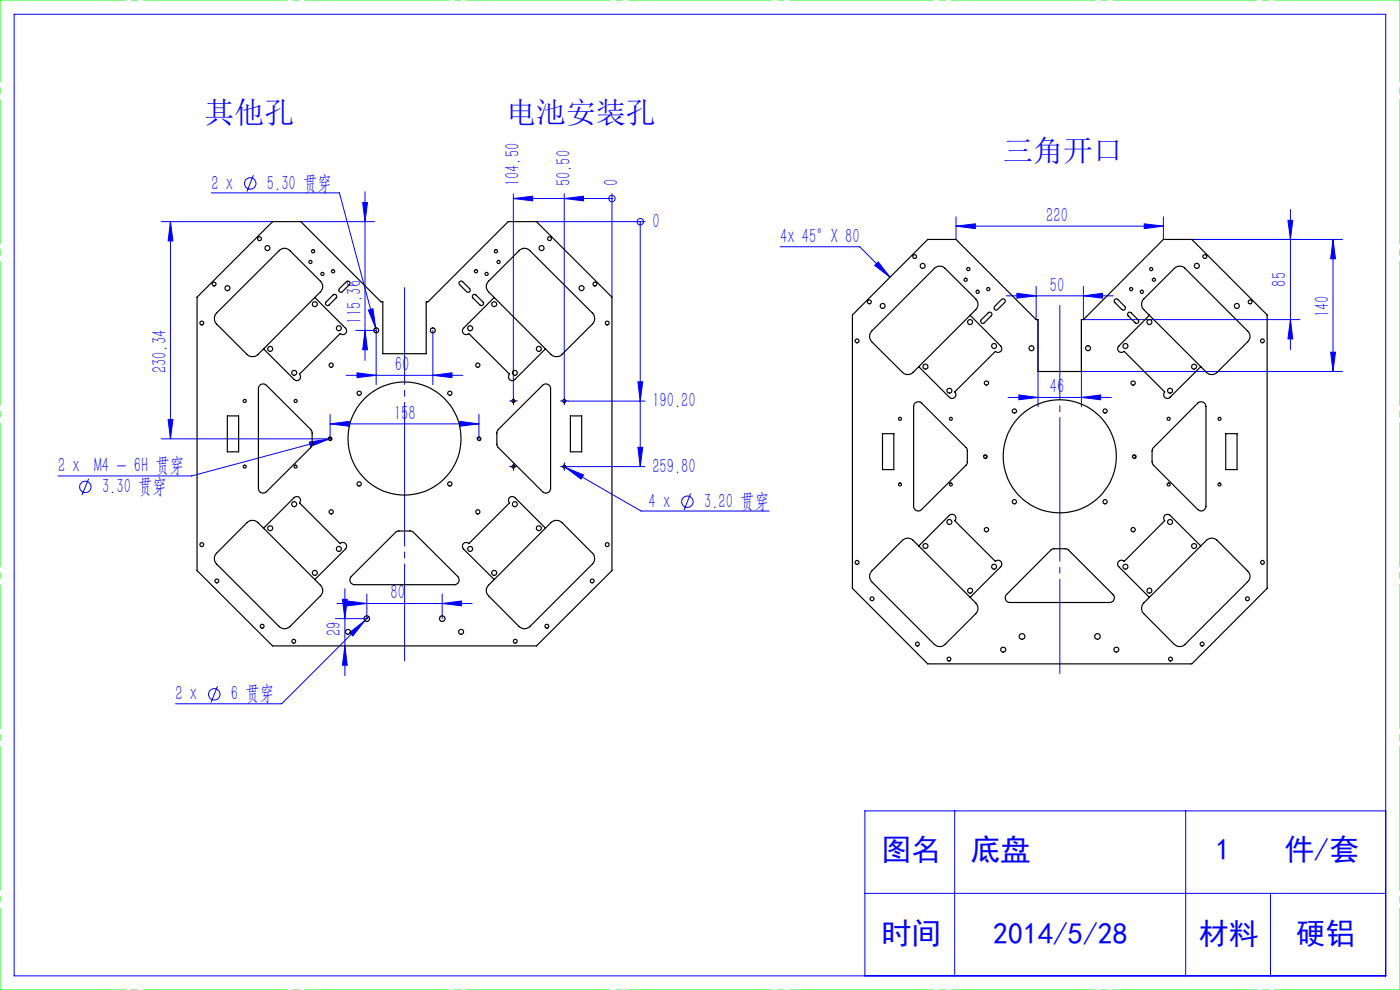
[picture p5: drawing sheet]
<svg xmlns="http://www.w3.org/2000/svg" width="297mm" height="210mm" viewBox="0 0 297 210" stroke-linecap="round" stroke-linejoin="round" font-family="sans-serif">
<g fill="none" stroke="#00f" stroke-width=".21">
<path d="M3 3h291v204h-291zM53.8 37.2l-1.4 3.4M34.2 47h23.6M36.2 47l.5 4.1h-1zM36.2 47v46.1M44.8 40.9h27.2l7.7 28.7M63.8 47h15.6M76.9 43h1.1l-.6 4zM77.4 40.7v35.7M108.9 42.1l4.1-.5v1zM108.9 41.1v43.1M108.9 42.1h20.9"/>
<path d="M113.8 47h23M119.7 42.1l4.1-.5v1zM119.7 41.1v43.1M129.8 42.1h.1M129.8 41.1v21.9M135.8 47h.1M135.8 47v52M165.5 52.3h16.9l6.4 6.5M185.6 56.3l.7-.7 2.5 3.2zM202.8 48l4.1-.5v1zM202.8 46v4.8M202.8 48h44"/>
<path d="M242.7 47.5l4.1 .5-4.1 .5zM246.8 46v4.8M252.8 50.8h32M273.2 46.7h1l-.4 4.1zM273.8 44.4v29.7M282.8 50.8l.5 4.1h-1zM282.8 50.8v28M73.4 79.6h24.8M75.5 70.1h4.3v11.5M75.7 79.1l4.1 .5-4.1 .5zM77.4 70.1l.6 4.1h-1.1zM78.1 65.8l1-.3 .6 4.1z"/>
<path d="M79.7 69.6l.2 1M91.8 79.6l4.1-.5v1zM91.8 70.1v11.5M213.5 62.8h22.7M215.7 62.2l4.1 .6-4.1 .4zM219.8 60.7v7.1M220.2 67.8v18.5M229.4 78.8h55.4M229.4 67.8v18.5M229.8 62.8l4.1-.6v1zM229.8 60.7v7.1h45.9M273.8 67.8l.4 4.1h-1z"/>
<path d="M282.3 74.7h1l-.5 4.1zM35.7 89h1l-.5 4.1zM65.6 93.8l4.1-.6-3.8 1.5zM69.7 93.2l-29 7.8h-28.4M70 89.9l4.1-.5v1zM70 87.9v5.2h-35.8M70 89.9h31.6M70.3 93l-.6 .2M97.5 89.4l4.1 .5-4.1 .5zM101.6 87.9v5.2M108.4 85.1h1M108.4 99h1"/>
<path d="M108.9 84.6v1M108.9 98.5v1M119.2 85.1h1M119.2 99h1M119.5 98.8l.5 .4M119.7 84.6v1M119.7 98.5v1M120 99.2l3.8 1.5-.5 .9zM120 99.2l16 9.2h27.2M120.5 85.1h16.3M120.5 99h16.3M135.3 81h1l-.5 4.1z"/>
<path d="M135.3 94.9h1l-.5 4.1zM213.9 84.3h21.9M216.1 83.8l4.1 .5-4.1 .5zM229.4 84.3l4.1-.5v1zM18.8 101.6l-1.4 3.4M146.5 104.7l-1.4 3.5M71.5 128h28.7M72.6 127.1h1.1l-.5 4.1zM73.2 137l.5 4.1h-1.1zM73.2 124.9v18.5M73.7 127.5l4.1 .5-4.1 .5zM74.2 134.2l3.2-2.6-2.5 3.3z"/>
<path d="M77.8 126v5.2h-6.6M78.2 130.8l-18.4 18.5h-22.6M93.8 128l4.1-.5v1zM93.8 126v5.2M46.1 145.5l-1.3 3.5M202.5 172v35M251.5 172v35M294 172h-110.5v35M183.5 189.5h110.5M269.5 189.5v17.5"/>
<circle cx="53.1" cy="38.9" r="1.2"/>
<circle cx="129.8" cy="42.1" r=".69"/>
<circle cx="135.8" cy="47" r=".68"/>
<circle cx="18.1" cy="103.3" r="1.22"/>
<circle cx="145.8" cy="106.4" r="1.22"/>
<circle cx="45.5" cy="147.3" r="1.21"/>
</g>
<path d="M69.6 93.2a.4 .4 0 0 1 .4-.5 .4 .4 0 0 1 .4 .4 .4 .4 0 0 1-.5 .4M101.2 93.2a.4 .4 0 0 1 .4-.5 .4 .4 0 0 1 .4 .4 .4 .4 0 0 1-.5 .4M208.6 97a.4 .4 0 0 1 .4-.5 .4 .4 0 0 1 .4 .4 .4 .4 0 0 1-.5 .4M240.2 97a.4 .4 0 0 1 .4-.5 .4 .4 0 0 1 .4 .4 .4 .4 0 0 1-.5 .4" fill="none" stroke="#000" stroke-width=".21"/>
<g fill="none" stroke="#00f" stroke-width=".21" stroke-dasharray="30.5 1.3 1.3 1.3">
<path d="M108.4 85h-.3M108.4 99h-.3M108.9 84.5v-.3M108.9 85.5v.4M108.9 98.5v-.4M108.9 99.5v.3M109.4 85h.4M109.4 99h.4M119.2 85h-.3M119.2 99h-.3M119.7 84.5v-.3M119.7 85.5v.4"/>
<path d="M119.7 98.5v-.4M119.7 99.5v.3M120.2 85h.4M120.2 99h.4"/>
</g>
<path d="M85.8 140.2v-79.2" fill="none" stroke="#00f" stroke-width=".21" stroke-dasharray="30.5 1.3 1.3 1.3" stroke-dashoffset="9.9"/>
<path d="M224.8 142.9v-78.1" fill="none" stroke="#00f" stroke-width=".21" stroke-dasharray="30.5 1.3 1.3 1.3" stroke-dashoffset="10.5"/>
<path d="M0 0h297M0 210h297" fill="none" stroke="#0f0" stroke-width=".21" stroke-dasharray="30.5 1.3 1.3 1.3" stroke-dashoffset="3.9"/>
<path d="M0 210v-210M297 210v-210" fill="none" stroke="#0f0" stroke-width=".21" stroke-dasharray="30.5 1.3 1.3 1.3" stroke-dashoffset="13.1"/>
<g fill="#00f">
<path d="M135.3 81h1l-.5 4.1zM135.3 94.9h1l-.5 4.1z"/>
<path d="M119.7 42.1l4.1-.5v1zM108.9 42.1l4.1-.5v1z"/>
<path d="M75.7 79.1l4.1 .5-4.1 .5zM91.8 79.6l4.1-.5v1zM73.7 127.5l4.1 .5-4.1 .5zM93.8 128l4.1-.5v1zM78.1 65.8l1.6 3.8-.6-4.1zM65.6 93.8l.3 .9 3.8-1.5zM74.2 134.2l.7 .7 2.5-3.3zM120 99.2l3.3 2.4 .5-.9zM202.8 48l4.1-.5v1zM242.7 47.5l4.1 .5-4.1 .5zM216.1 83.8l4.1 .5-4.1 .5zM229.4 84.3l4.1-.5v1zM215.7 62.2l4.1 .6-4.1 .4zM229.8 62.8l4.1-.6v1zM185.6 56.3l.7-.7 2.5 3.2z"/>
<path d="M70 89.9l4.1-.5v1zM97.5 89.4l4.1 .5-4.1 .5z"/>
<path d="M73.2 137l.5 4.1h-1.1zM72.6 127.1h1.1l-.5 4.1z"/>
<path d="M35.7 89h1l-.5 4.1zM36.2 47l.5 4.1h-1zM282.3 74.7h1l-.5 4.1zM282.8 50.8l.5 4.1h-1z"/>
<path d="M273.8 67.8l.4 4.1h-1zM273.2 46.7h1l-.4 4.1z"/>
<path d="M76.9 43h1.1l-.6 4zM77.4 70.1l.6 4.1h-1.1z"/>
</g>
<g fill="none" stroke="#000" stroke-width=".25">
<path d="M97.5 59.8l.5-.2 1.6 1.6a.45 .45 0 0 1 0 .7 .45 .45 0 0 1-.6 0l-1.6-1.7zM196.8 50.8h6l17 17h.4v11h9.2v-11h.4l17-17h6l16 16v58l-16 16h-56l-16-16v-58zM41.8 63l16-16h6l17 17h.4v11h9.2v-11h.4l17-17h6l16 16v58l-16 16h-56l-16-16zM45.9 66.4l13.3-13.2a1.54 1.54 0 0 1 2.3 0l6.5 6.4a1.54 1.54 0 0 1 0 2.3l-13.3 13.3a1.66 1.66 0 0 1-2.3 0l-6.5-6.5a1.66 1.66 0 0 1 0-2.3zM66.8 63.1l6.5 6.5a.8 .8 0 0 1 0 1.2 .8 .8 0 0 1-1.1 0l-8.7 8.6a.8 .8 0 0 1 0 1.1 .8 .8 0 0 1-1.1 0l-6.5-6.5M69.2 64.1l1.5-1.5a.45 .45 0 0 1 .6 0 .45 .45 0 0 1 0 .6l-1.5 1.5a.45 .45 0 0 1-.6 0 .45 .45 0 0 1 0-.6zM72 61.2l1.5-1.4a.45 .45 0 0 1 .6 0 .45 .45 0 0 1 0 .6l-1.5 1.5a.45 .45 0 0 1-.6 0 .45 .45 0 0 1 0-.7zM100.3 62.6l.5-.1 1.6 1.6a.45 .45 0 0 1 0 .6 .45 .45 0 0 1-.6 0l-1.6-1.6zM104.8 63.1l-1.2-1.2a1.54 1.54 0 0 1 0-2.3l6.5-6.4a1.54 1.54 0 0 1 2.3 0l13.3 13.2a1.66 1.66 0 0 1 0 2.3l-6.5 6.5a1.66 1.66 0 0 1-2.3 0l-1.2-1.2M104.8 63.1l-6.5 6.5a.8 .8 0 0 0 0 1.2 .8 .8 0 0 0 1.1 0l8.7 8.6a.8 .8 0 0 0 0 1.1 .8 .8 0 0 0 1.1 0l6.5-6.5M104.8 63.1l10.9 10.9M184.9 70.2l13.3-13.3a1.62 1.62 0 0 1 2.3 0l6.5 6.5a1.62 1.62 0 0 1 0 2.3l-13.3 13.3a1.62 1.62 0 0 1-2.2 0l-6.6-6.5a1.62 1.62 0 0 1 0-2.3z"/>
<path d="M205.8 66.9l6.5 6.5a.8 .8 0 0 1 0 1.1 .8 .8 0 0 1-1.1 0l-8.7 8.6a.8 .8 0 0 1 0 1.2 .8 .8 0 0 1-1.1 0l-6.5-6.5M208.2 67.8l1.5-1.5a.45 .45 0 0 1 .6 0 .45 .45 0 0 1 0 .7l-1.5 1.5a.45 .45 0 0 1-.6 0 .45 .45 0 0 1 0-.7zM211 65l1.5-1.5a.46 .46 0 0 1 .6 0 .46 .46 0 0 1 0 .7l-1.5 1.4a.45 .45 0 0 1-.6 0 .45 .45 0 0 1 0-.6zM236.5 63.5l.5-.1 1.6 1.6a.45 .45 0 0 1 0 .6 .45 .45 0 0 1-.6 0l-1.6-1.6zM239.3 66.3l.5-.1 1.6 1.6a.45 .45 0 0 1 0 .7 .45 .45 0 0 1-.6 0l-1.5-1.5zM242.6 63.4l6.5-6.5a1.62 1.62 0 0 1 2.3 0l13.3 13.3a1.54 1.54 0 0 1 0 2.3l-6.5 6.5a1.62 1.62 0 0 1-2.3 0l-13.3-13.3a1.62 1.62 0 0 1 0-2.3zM243.8 66.9l-6.5 6.5a.8 .8 0 0 0 0 1.1 .8 .8 0 0 0 1.2 0l8.6 8.6a.8 .8 0 0 0 0 1.2 .8 .8 0 0 0 1.1 0l6.5-6.5M48.2 88.2h2.4v7.6h-2.4zM55.2 81.7a1.02 1.02 0 0 1 1.3 0l9.4 9.4 .3 .6v2.6l-.3 .6-9.4 9.4a.99 .99 0 0 1-1.1 .2 .99 .99 0 0 1-.6-.9v-21.2zM105.7 91.1l9.4-9.4a.99 .99 0 0 1 1.1-.2 .99 .99 0 0 1 .6 .9v21.2a.99 .99 0 0 1-.6 .9 .99 .99 0 0 1-1.1-.2l-9.6-9.6-.1-3zM121 88.2h2.4v7.6h-2.4zM187.2 92h2.4v7.6h-2.4z"/>
<path d="M194.2 85.4l.3-.1a.9 .9 0 0 1 1 .2l9.5 9.5 .2 .4v2.8l-.2 .4-9.5 9.5a.98 .98 0 0 1-1.1 .2 .98 .98 0 0 1-.6-.9v-21.2zM254.1 85.5a1.02 1.02 0 0 1 1.1-.2 1.02 1.02 0 0 1 .6 .9v21.2a1 1 0 0 1-.6 .9 1 1 0 0 1-1.1-.2l-9.5-9.5-.2-.6v-2.4l.2-.5zM260 92h2.4v7.6h-2.4zM55.9 112l-1.2-1.2a1.66 1.66 0 0 0-2.3 0l-6.5 6.6a1.62 1.62 0 0 0 0 2.2l13.3 13.3a1.62 1.62 0 0 0 2.3 0l6.5-6.5a1.54 1.54 0 0 0 0-2.3l-1.2-1.2M55.9 112l6.5-6.5a.8 .8 0 0 1 1.1 0 .8 .8 0 0 1 0 1.2l8.7 8.6a.8 .8 0 0 1 1.1 0 .8 .8 0 0 1 0 1.1l-6.5 6.5M55.9 112l10.9 10.9M115.7 112l1.2-1.2a1.66 1.66 0 0 1 2.3 0l6.5 6.6a1.62 1.62 0 0 1 0 2.2l-13.3 13.3a1.62 1.62 0 0 1-2.3 0l-6.5-6.5a1.54 1.54 0 0 1 0-2.3zM115.7 112l-6.5-6.5a.8 .8 0 0 0-1.1 0 .8 .8 0 0 0 0 1.2l-8.7 8.6a.8 .8 0 0 0-1.1 0 .8 .8 0 0 0 0 1.1l6.5 6.5M194.9 115.8l6.5-6.5a.8 .8 0 0 1 1.1 0 .8 .8 0 0 1 0 1.1l8.7 8.7a.8 .8 0 0 1 1.1 0 .8 .8 0 0 1 0 1.1l-6.5 6.5M222.9 116.7l.5-.3 3.1 .1 9.6 9.6a.99 .99 0 0 1 .2 1.1 .99 .99 0 0 1-.9 .6h-21.2a.99 .99 0 0 1-.9-.6 .99 .99 0 0 1 .2-1.1zM254.7 115.8l-6.5-6.5a.8 .8 0 0 0-1.1 0 .8 .8 0 0 0 0 1.1l-8.6 8.7a.8 .8 0 0 0-1.2 0 .8 .8 0 0 0 0 1.1l6.5 6.5M74.5 122.3l9.5-9.5 .4-.2h2.8l.4 .2 9.5 9.5a1.02 1.02 0 0 1 .2 1.1 1.02 1.02 0 0 1-.9 .6h-21.2a1.02 1.02 0 0 1-.9-.6 1.02 1.02 0 0 1 .2-1.1z"/>
<path d="M184.9 121.1l6.6-6.5a1.62 1.62 0 0 1 2.2 0l13.3 13.3a1.62 1.62 0 0 1 0 2.3l-6.5 6.5a1.62 1.62 0 0 1-2.3 0l-13.3-13.3a1.62 1.62 0 0 1 0-2.3zM242.6 127.9l13.3-13.3a1.62 1.62 0 0 1 2.3 0l6.5 6.5a1.54 1.54 0 0 1 0 2.3l-13.3 13.3a1.62 1.62 0 0 1-2.3 0l-6.5-6.5a1.62 1.62 0 0 1 0-2.3z"/>
<circle cx="55" cy="50.6" r=".41"/>
<circle cx="56.7" cy="52.6" r=".54"/>
<circle cx="65.9" cy="55.6" r=".34"/>
<circle cx="66.4" cy="53.3" r=".34"/>
<circle cx="68.4" cy="58.1" r=".34"/>
<circle cx="70.7" cy="57.5" r=".34"/>
<circle cx="101" cy="57.5" r=".34"/>
<circle cx="103.2" cy="58.1" r=".34"/>
<circle cx="105.2" cy="53.3" r=".34"/>
<circle cx="105.8" cy="55.6" r=".33"/>
<circle cx="114.9" cy="52.6" r=".52"/>
<circle cx="116.6" cy="50.6" r=".41"/>
<circle cx="194" cy="54.4" r=".4"/>
<circle cx="195.7" cy="56.4" r=".52"/>
<circle cx="204.9" cy="59.3" r=".34"/>
<circle cx="205.4" cy="57.1" r=".34"/>
<circle cx="244.2" cy="57.1" r=".34"/>
<circle cx="244.8" cy="59.3" r=".34"/>
<circle cx="253.9" cy="56.4" r=".54"/>
<circle cx="255.6" cy="54.4" r=".4"/>
<circle cx="42.8" cy="68.5" r=".41"/>
<circle cx="45.4" cy="60.3" r=".4"/>
<circle cx="48.3" cy="61.1" r=".52"/>
<circle cx="57.3" cy="74" r=".52"/>
<circle cx="62.4" cy="79.1" r=".54"/>
<circle cx="66.8" cy="64.5" r=".54"/>
<circle cx="70.3" cy="77.5" r=".45"/>
<circle cx="71.9" cy="69.6" r=".52"/>
<circle cx="79.8" cy="70.1" r=".54"/>
<circle cx="91.8" cy="70.1" r=".52"/>
<circle cx="99.7" cy="69.6" r=".54"/>
<circle cx="101.4" cy="77.5" r=".46"/>
<circle cx="104.8" cy="64.5" r=".52"/>
<circle cx="109.2" cy="79.1" r=".52"/>
<circle cx="114.3" cy="74" r=".54"/>
<circle cx="123.4" cy="61.1" r=".54"/>
<circle cx="126.2" cy="60.3" r=".41"/>
<circle cx="128.8" cy="68.5" r=".41"/>
<circle cx="181.8" cy="72.3" r=".4"/>
<circle cx="184.4" cy="64" r=".41"/>
<circle cx="187.2" cy="64.9" r=".52"/>
<circle cx="196.3" cy="77.8" r=".54"/>
<circle cx="205.8" cy="68.3" r=".54"/>
<circle cx="207.4" cy="61.9" r=".35"/>
<circle cx="209.7" cy="61.3" r=".34"/>
<circle cx="210.9" cy="73.4" r=".52"/>
<circle cx="218.8" cy="73.9" r=".52"/>
<circle cx="230.8" cy="73.9" r=".52"/>
<circle cx="238.8" cy="73.4" r=".52"/>
<circle cx="240" cy="61.3" r=".33"/>
<circle cx="242.2" cy="61.9" r=".34"/>
<circle cx="243.8" cy="68.3" r=".54"/>
<circle cx="253.3" cy="77.8" r=".52"/>
<circle cx="262.4" cy="64.9" r=".52"/>
<circle cx="265.2" cy="64" r=".41"/>
<circle cx="267.8" cy="72.3" r=".39"/>
<circle cx="51.9" cy="85.1" r=".33"/>
<circle cx="51.9" cy="99" r=".32"/>
<circle cx="62.7" cy="85.1" r=".33"/>
<circle cx="62.7" cy="99" r=".32"/>
<circle cx="70" cy="93.1" r=".33"/>
<circle cx="76.2" cy="83.4" r=".44"/>
<circle cx="85.8" cy="93" r="12"/>
<circle cx="95.4" cy="83.4" r=".44"/>
<circle cx="101.6" cy="93.1" r=".33"/>
<circle cx="108.9" cy="85.1" r=".33"/>
<circle cx="108.9" cy="99" r=".32"/>
<circle cx="119.7" cy="85.1" r=".33"/>
<circle cx="119.7" cy="99" r=".32"/>
<circle cx="190.9" cy="88.9" r=".32"/>
<circle cx="201.4" cy="82.9" r=".54"/>
<circle cx="201.7" cy="88.8" r=".31"/>
<circle cx="209" cy="96.9" r=".34"/>
<circle cx="209.3" cy="81.2" r=".46"/>
<circle cx="215.2" cy="87.2" r=".44"/>
<circle cx="224.8" cy="96.8" r="12"/>
<circle cx="234.4" cy="87.2" r=".44"/>
<circle cx="240.4" cy="81.2" r=".46"/>
<circle cx="240.6" cy="96.9" r=".33"/>
<circle cx="247.9" cy="88.9" r=".32"/>
<circle cx="248.2" cy="82.9" r=".54"/>
<circle cx="258.7" cy="88.9" r=".32"/>
<circle cx="42.8" cy="115.5" r=".42"/>
<circle cx="57.3" cy="112" r=".52"/>
<circle cx="62.4" cy="106.9" r=".54"/>
<circle cx="70.3" cy="108.6" r=".45"/>
<circle cx="71.9" cy="116.4" r=".53"/>
<circle cx="76.2" cy="102.6" r=".44"/>
<circle cx="95.4" cy="102.6" r=".44"/>
<circle cx="99.7" cy="116.4" r=".54"/>
<circle cx="101.4" cy="108.6" r=".46"/>
<circle cx="109.2" cy="107" r=".52"/>
<circle cx="114.3" cy="112" r=".54"/>
<circle cx="128.8" cy="115.5" r=".42"/>
<circle cx="181.8" cy="119.3" r=".41"/>
<circle cx="190.9" cy="102.8" r=".33"/>
<circle cx="196.3" cy="115.8" r=".54"/>
<circle cx="201.4" cy="110.7" r=".54"/>
<circle cx="201.7" cy="102.8" r=".32"/>
<circle cx="209.3" cy="112.4" r=".46"/>
<circle cx="215.2" cy="106.4" r=".46"/>
<circle cx="234.4" cy="106.4" r=".46"/>
<circle cx="240.4" cy="112.4" r=".46"/>
<circle cx="247.9" cy="102.8" r=".33"/>
<circle cx="248.2" cy="110.7" r=".54"/>
<circle cx="253.3" cy="115.8" r=".52"/>
<circle cx="258.7" cy="102.8" r=".33"/>
<circle cx="267.8" cy="119.3" r=".4"/>
<circle cx="46" cy="123.2" r=".41"/>
<circle cx="55.6" cy="132.8" r=".4"/>
<circle cx="62.3" cy="136" r=".41"/>
<circle cx="66.8" cy="121.5" r=".54"/>
<circle cx="73.8" cy="134" r=".54"/>
<circle cx="77.8" cy="131.2" r=".6"/>
<circle cx="93.8" cy="131.2" r=".6"/>
<circle cx="97.8" cy="134" r=".52"/>
<circle cx="104.8" cy="121.5" r=".52"/>
<circle cx="109.3" cy="136" r=".41"/>
<circle cx="116" cy="132.8" r=".4"/>
<circle cx="125.6" cy="123.2" r=".41"/>
<circle cx="185" cy="127" r=".41"/>
<circle cx="194.6" cy="136.6" r=".41"/>
<circle cx="201.3" cy="139.8" r=".41"/>
<circle cx="205.8" cy="125.3" r=".52"/>
<circle cx="210.9" cy="120.2" r=".52"/>
<circle cx="212.8" cy="137.8" r=".54"/>
<circle cx="216.8" cy="135" r=".6"/>
<circle cx="232.8" cy="135" r=".59"/>
<circle cx="236.8" cy="137.8" r=".54"/>
<circle cx="238.8" cy="120.2" r=".52"/>
<circle cx="243.8" cy="125.3" r=".52"/>
<circle cx="248.3" cy="139.8" r=".41"/>
<circle cx="255" cy="136.6" r=".41"/>
<circle cx="264.6" cy="127" r=".41"/>
</g>
<g font-size="6.3" fill="#00f">
<text x="43.4" y="26.1">其他孔</text>
<text x="107.4" y="26.1">电池安装孔</text>
<text x="212.8" y="34.2">三角开口</text>
<text x="187" y="182.5">图名</text>
<text x="205.9" y="182.5">底盘</text>
<text x="257.8" y="182.5">1</text>
<text x="272.5" y="182.5">件/套</text>
<text x="187" y="200.3">时间</text>
<text x="210.7" y="200.3">2014/5/28</text>
<text x="254.3" y="200.3">材料</text>
<text x="274.9" y="200.3">硬铝</text>
</g>
<g font-size="4.4" fill="#00f">
<text x="44.9" y="40.2">2 x</text>
<text x="56.6" y="40.2">5.30 贯穿</text>
<text x="110.2" y="39.5" transform="rotate(-90 110.2 39.5)">104.50</text>
<text x="121" y="39.5" transform="rotate(-90 121 39.5)">50.50</text>
<text x="131.1" y="39.5" transform="rotate(-90 131.1 39.5)">0</text>
<text x="221.9" y="47.1">220</text>
<text x="138.4" y="48.3">0</text>
<text x="165.5" y="51.5">4x 45°X 80</text>
<text x="222.7" y="61.9">50</text>
<text x="272.9" y="60.8" transform="rotate(-90 272.9 60.8)">85</text>
<text x="76.6" y="68.6" transform="rotate(-90 76.6 68.6)">115.36</text>
<text x="281.9" y="67.3" transform="rotate(-90 281.9 67.3)">140</text>
<text x="35.3" y="79.2" transform="rotate(-90 35.3 79.2)">230.34</text>
<text x="83.8" y="78.7">60</text>
<text x="222.7" y="83.4">46</text>
<text x="83.6" y="89">158</text>
<text x="138.4" y="86.3">190.20</text>
<text x="12.3" y="100.1">2 x M4 - 6H 贯穿</text>
<text x="138.4" y="100.3">259.80</text>
<text x="21.7" y="104.6">3.30 贯穿</text>
<text x="137.6" y="107.7">4 x</text>
<text x="149.4" y="107.7">3.20 贯穿</text>
<text x="82.9" y="127.1">80</text>
<text x="72.3" y="135" transform="rotate(-90 72.3 135)">29</text>
<text x="37.2" y="148.6">2 x</text>
<text x="49" y="148.6">6 贯穿</text>
</g>
</svg>
